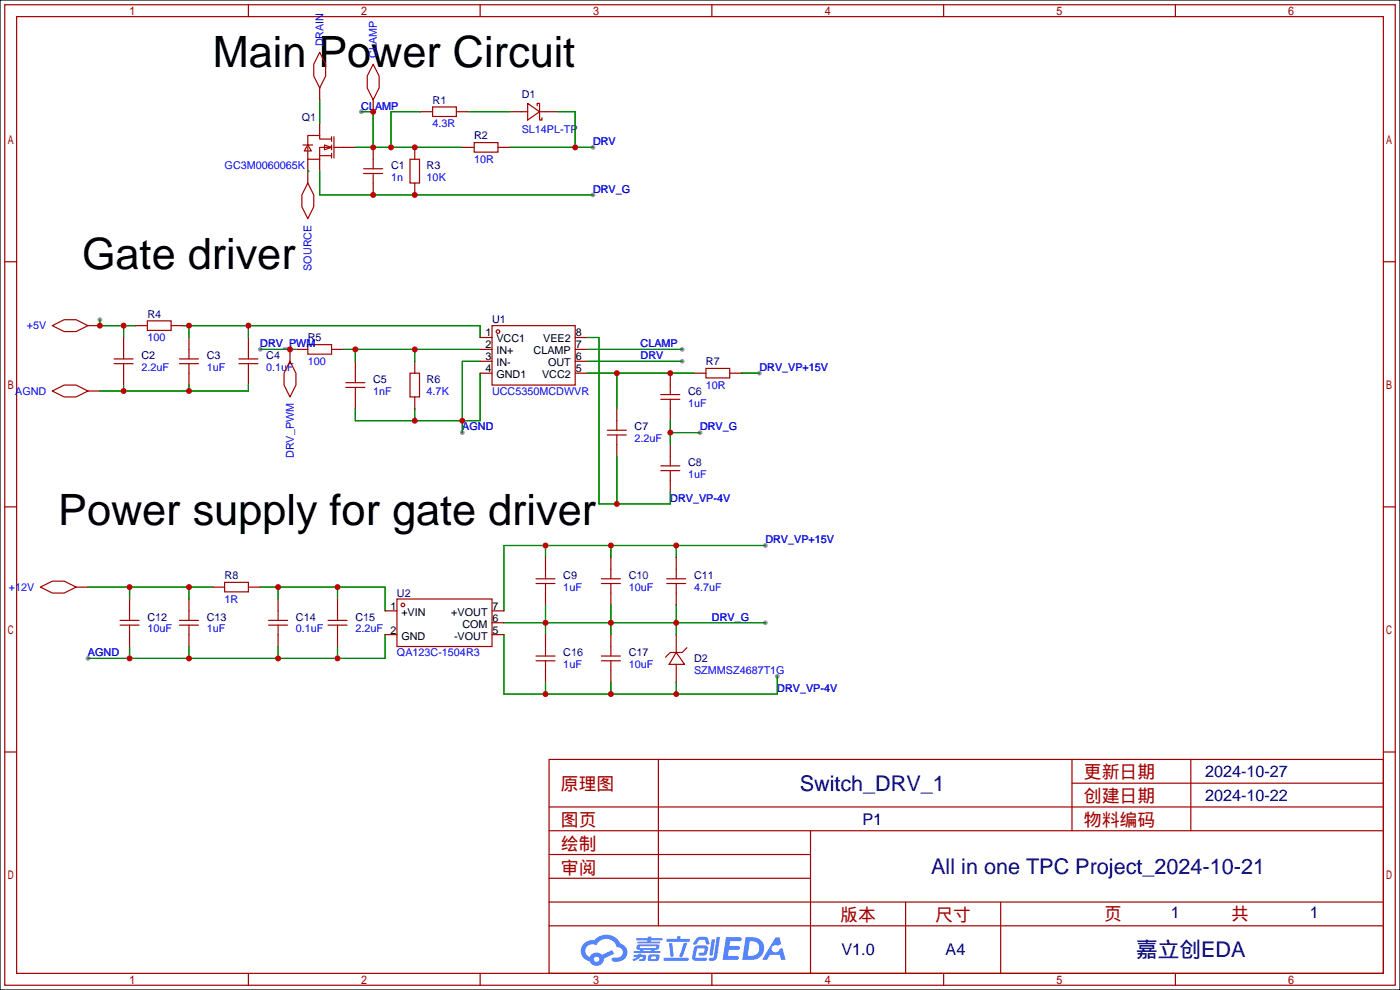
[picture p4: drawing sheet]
<svg xmlns="http://www.w3.org/2000/svg" width="299mm" height="212mm" viewBox="0 0 299 212" stroke-linecap="round" stroke-linejoin="round" font-family="sans-serif">
<path d="M0 0h299.2v211.6h-299.2z" fill="#fff" stroke="#000" stroke-width=".25"/>
<g fill="#999">
<circle cx="77.2" cy="23.9" r=".51"/>
<circle cx="126.7" cy="31.5" r=".51"/>
<circle cx="126.7" cy="41.7" r=".51"/>
<circle cx="21.3" cy="68.3" r=".51"/>
<circle cx="98.8" cy="92.5" r=".51"/>
<circle cx="149.6" cy="92.5" r=".51"/>
<circle cx="145.8" cy="74.7" r=".51"/>
<circle cx="145.8" cy="77.2" r=".51"/>
<circle cx="162.3" cy="79.8" r=".51"/>
<circle cx="55.6" cy="74.7" r=".51"/>
<circle cx="18.8" cy="140.7" r=".51"/>
<circle cx="166.1" cy="144.5" r=".51"/>
<circle cx="163.6" cy="116.6" r=".51"/>
<circle cx="163.6" cy="133.1" r=".51"/>
</g>
<g fill="none" stroke="#a10000" stroke-width=".25">
<path d="M1 1h297.2v209.6h-297.2zM3.6 3.6h292.1v204.4h-292.1zM53.1 1v2.6M102.6 1v2.6M152.1 1v2.6M201.7 1v2.6M251.2 1v2.6M1 55.9h2.6M295.7 55.9h2.5M1 108.3h2.6M295.7 108.3h2.5M1 160.7h2.6"/>
<path d="M117.3 162.3h178.4v45.7h-178.4zM117.3 177.5h178.4M117.3 172.5h178.4M140.7 162.3v35.6M173.2 177.5v30.5M229.1 162.3v15.2M229.1 167.4h66.6M254.5 162.3v15.2M295.7 160.7h2.5M117.3 182.6h55.9M117.3 197.9h178.4M117.3 192.8h178.4"/>
<path d="M117.3 187.7h55.9M193.5 192.8v15.2M213.9 192.8v15.2M53.1 208v2.6M102.6 208v2.6M152.1 208v2.6M201.7 208v2.6M251.2 208v2.6"/>
</g>
<g fill="#5487ff">
<path d="M155.2 200.3h2.6a.48 .48 0 0 1 .7 .4 .48 .48 0 0 1-.6 .4h-1.8l-.2 1.1h1.9a.43 .43 0 0 1 .4 .4 .43 .43 0 0 1-.5 .4h-1.9l-.2 1.3h1.7a.45 .45 0 0 1 .5 .2 .45 .45 0 0 1-.1 .6h-3.3z"/>
<path d="M165.7 200.3h.9l.4 1.5-.8 .3a.84 .84 0 0 0-1.2 .3 .84 .84 0 0 0 .4 1.1 .84 .84 0 0 0 1.1-.4l.1-.2 .6-.3 .7 2.5h-1l-.2-1h-2.1l-.6 1h-1.1z"/>
<path d="M152.1 200.8h.7l-.5 3.1a.36 .36 0 0 1-.3 .3 .36 .36 0 0 1-.4-.3z"/>
<path d="M153.2 200.2h.7l-.6 4.3a1.13 1.13 0 0 1-1.8 .6l.2-.4h.7l.2-.2z"/>
<path d="M148.9 200.6l.6-.4h1a.77 .77 0 0 1 .9 .5l.3 1-.2 .2h-.5l-.3-.9-.2-.2-1 .1-.7 1-.6-.1-.1-.2z"/>
<path d="M148.4 202.4l.6-.3h1.7a.81 .81 0 0 1 .7 .5 .81 .81 0 0 1-.2 .8 .81 .81 0 0 1-.9 .8h-.7a.32 .32 0 0 1-.3-.3 .32 .32 0 0 1 .4-.3h.7l.2-.9-1.6 .1-.4 1.8 2.2 .1a.32 .32 0 0 1 .3 .4 .32 .32 0 0 1-.4 .2h-2.2l-.5-.3-.1-.5z"/>
<path d="M141.9 204.7h5a.33 .33 0 0 1 .3 .3 .33 .33 0 0 1-.3 .3h-4.9l-.2-.1z"/>
<path d="M146.1 201.5h.8l-.7 2a.98 .98 0 0 1-.7 1.1l-.3-.3z"/>
<path d="M143 201.6h.7l.3 2.5a.34 .34 0 0 1-.3 .4 .34 .34 0 0 1-.4-.3z"/>
<path d="M142.5 200.7h2.1l.3-.6h.6l-.1 .6h1.7a.32 .32 0 0 1 .4 .3 .32 .32 0 0 1-.4 .3h-4.5l-.2-.2z"/>
<path d="M135.5 204.1h.9l.1-.3h.6v.3h.8a.82 .82 0 0 1-.5 1.3h-.8v-.4l.7-.1 .1-.3a.68 .68 0 0 0-1 .4l-1.1 .4-.1-.4 .9-.5h-.7z"/>
<path d="M136 200.5h2.4l.1-.3h.7v.3h2.2l.2 .3-.2 .2h-2.3v.2h1.8l.2 .3-.2 .1h-4.5l-.1-.4h2l.1-.2h-2.3l-.1-.2z"/>
<path d="M159.4 200.3l-.8 4.9h1.7a2.5 2.5 0 0 0 3-2.5 2.5 2.5 0 0 0-3.1-2.4zM160.3 201.1a1.61 1.61 0 0 1 2 1.5 1.61 1.61 0 0 1-1.8 1.7h-.7z"/>
<path d="M136.2 202a.55 .55 0 0 0-.2 .8 .55 .55 0 0 0 .7 .2l.1 .3h-1.3v.3l5.4 .1 .3-.2-.2-.2h-1.2l.2-.3a.7 .7 0 0 0 .8-.3 .7 .7 0 0 0 0-.8l-4.2-.1zM136.8 202.3l3.3-.1 .1 .1-.2 .3h-3.2zM137.5 203h1.7l-.2 .3h-1.4z"/>
<path d="M138.6 204.2a1.05 1.05 0 0 0 0 1.2 2.91 2.91 0 0 0 2.2-.2 .98 .98 0 0 0 0-1.2h-1.6zM139.2 204.5l.9-.1 .1 .4-.2 .2-.8-.1z"/>
<path d="M124.9 201.6a2.23 2.23 0 0 0-.7 2.3 2.23 2.23 0 0 0 1.8 1.6 1.58 1.58 0 0 0 1.8 .9 1.58 1.58 0 0 0 1.3-1.5l2.2-1.1-.5-.7-2.1 1a1.65 1.65 0 0 0-2.7 .4 1.45 1.45 0 0 1-.8-1.9 1.45 1.45 0 0 1 2-.7l.3 .1a2.3 2.3 0 0 1 2.3-1.3 2.3 2.3 0 0 1 2 1.7 1.12 1.12 0 0 1 1.3 1 1.12 1.12 0 0 1-1.1 1.2h-.7a.45 .45 0 0 0-.6 .4 .45 .45 0 0 0 .5 .5 2.21 2.21 0 0 0 2.2-.5 2.21 2.21 0 0 0 .5-2.3 2.13 2.13 0 0 0-1.3-1.1 3.3 3.3 0 0 0-5.6-.7l-1.1 .1zM127 205a.57 .57 0 0 1 1.1 0 .57 .57 0 0 1-1.1 0z"/>
</g>
<g fill="none" stroke="#870000" stroke-width=".25">
<path d="M68.3 18.8v2.5M65.8 34v5.1M68.3 26.4v2.6M68.3 34v2.6M73.4 31.5h2.5M79.8 21.3v2.6M79.8 31.5v2.5M79.8 39.1v2.6M88.6 31.5v2.5M88.6 39.1v2.6M89.9 23.9h2.6M97.5 23.9h2.6"/>
<path d="M98.8 31.5h2.5M106.4 31.5h2.6M109 23.9h2.5M116.6 23.9h2.5M18.8 69.6h2.5M26.4 72.1v2.6M26.4 79.8v2.5M29 69.6h2.5M36.6 69.6h2.5M40.4 72.1v2.6M40.4 79.8v2.5M53.1 72.1v2.6"/>
<path d="M53.1 79.8v2.5M62 74.7v2.5M63.2 74.7h2.6M70.9 74.7h2.5M75.9 77.2v2.6M88.6 77.2v2.6M102.6 74.7h2.6M102.6 72.1h2.6M102.6 77.2h2.6M102.6 79.8h2.6M122.9 74.7h2.6M122.9 72.1h2.6"/>
<path d="M122.9 77.2h2.6M122.9 79.8h2.6M143.3 79.8v2.5M148.3 79.8h2.6M156 79.8h2.5M18.8 83.6h2.5M75.9 84.8v2.6M88.6 84.8v2.6M131.8 87.4v2.5M131.8 95v2.5M143.3 87.4v2.5M143.3 95v2.5"/>
<path d="M116.6 119.1v2.6M130.6 119.1v2.6M143.3 102.6v2.6M144.5 119.1v2.6M16.3 125.5h2.5M27.7 128v2.6M27.7 135.6v2.6M40.4 128v2.6M40.4 135.6v2.6M45.5 125.5h2.5M53.1 125.5h2.5M59.4 128v2.6"/>
<path d="M59.4 135.6v2.6M72.1 128v2.6M72.1 135.6v2.6M82.3 130.6h2.5M82.3 135.6h2.5M105.2 130.6h2.5M105.2 133.1h2.5M105.2 135.6h2.5M116.6 126.7v2.6M116.6 135.6v2.6M130.6 126.7v2.6M130.6 135.6v2.6"/>
<path d="M144.5 126.7v2.6M144.5 135.6v3.8M116.6 143.3v2.5M130.6 143.3v2.5M144.5 142v3.8"/>
</g>
<g fill="none" stroke="#a10000" stroke-width=".25">
<path d="M68.3 11.2l1.3 2.5v2.6l-1.3 2.5-1.2-2.5v-2.6zM79.8 13.7l1.2 2.6v2.5l-1.2 2.5-1.3-2.5v-2.5zM64.8 31h2M65.8 31l.7 1.3h-1.5zM65.8 31.5v2.5h2.5v-2.5h2.6M65.8 39.1l1.3 2.6v2.5l-1.3 2.5-1.3-2.5v-2.5zM68.3 33.3h2.6M69.3 31l1.6 .5-1.6 .5zM70.9 29.7h-2.6v-.7h-2.5v2M70.9 29.2v1M70.9 31v1M70.9 32.8v1"/>
<path d="M71.4 29.2v4.6M71.4 31.5h2M77.7 37.1h4.1M77.7 36.1h4.1M79.8 34v2.1M79.8 37.1v2M87.6 34h2.1v5.1h-2.1zM92.5 22.9h5v2h-5zM101.3 30.5h5.1v2h-5.1zM111.5 23.9h1.3M112.8 22.1l2.5 1.8-2.5 1.8zM114.8 22.6v-.5h.5v3.6h.5v-.6"/>
<path d="M115.3 23.9h1.3M11.2 69.6l2.5-1.3h2.6l2.5 1.3-2.5 1.3h-2.6zM24.4 77.7h4M24.4 76.7h4M26.4 74.7v2M26.4 77.7v2.1M31.5 68.6h5.1v2h-5.1zM38.4 77.7h4M38.4 76.7h4M40.4 74.7v2M40.4 77.7v2.1M51.1 77.7h4"/>
<path d="M51.1 76.7h4M53.1 74.7v2M53.1 77.7v2.1M62 77.2l1.2 2.6v2.5l-1.2 2.5-1.3-2.5v-2.5zM65.8 73.7h5.1v2h-5.1zM75.9 79.8v2M87.6 79.8h2.1v5h-2.1zM105.2 69.6h17.7v12.7h-17.7zM150.9 78.7h5.1v2.1h-5.1zM11.2 83.6l2.5-1.3h2.6l2.5 1.3-2.5 1.2h-2.6zM73.9 82.8h4.1M73.9 81.8h4.1"/>
<path d="M75.9 82.8v2M129.8 93h4.1M129.8 91.9h4.1M131.8 89.9v2M131.8 93v2M141.2 85.3h4.1M141.2 84.3h4.1M141.2 99.6h4.1M143.3 82.3v2M143.3 85.3v2.1M143.3 97.5v2.1M141.2 100.6h4.1"/>
<path d="M143.3 100.6v2M8.6 125.5l2.6-1.3h2.5l2.6 1.3-2.6 1.2h-2.5zM25.7 133.6h4M25.7 132.6h4M27.7 130.6v2M27.7 133.6v2M38.4 133.6h4M38.4 132.6h4M40.4 130.6v2M40.4 133.6v2M48 124.5h5.1v2h-5.1zM57.4 133.6h4.1"/>
<path d="M57.4 132.6h4.1M59.4 130.6v2M59.4 133.6v2M70.1 133.6h4.1M70.1 132.6h4.1M72.1 130.6v2M72.1 133.6v2M84.8 128h20.4v10.2h-20.4zM114.6 124.7h4M114.6 123.7h4M116.6 121.7v2M116.6 124.7v2"/>
<path d="M116.6 138.2v2M128.5 124.7h4.1M128.5 123.7h4.1M130.6 121.7v2M130.6 124.7v2M130.6 138.2v2M142.5 124.7h4.1M142.5 123.7h4.1M144.5 139.4l1.8 2.6h-3.3zM144.5 121.7v2M144.5 124.7v2M146.8 138.4l-1 1h-2.5l-1.1 1.1"/>
<path d="M114.6 141.2h4M114.6 140.2h4M116.6 141.2v2.1M128.5 141.2h4.1M128.5 140.2h4.1M130.6 141.2v2.1"/>
<circle cx="106.4" cy="70.9" r=".38"/>
<circle cx="86.1" cy="129.3" r=".38"/>
</g>
<g fill="none" stroke="#008700" stroke-width=".25">
<path d="M65.8 36.6h.1M68.3 21.3v5.1M68.3 36.6v5.1h58.4M75.9 31.5h22.9M77.2 23.9h2.6v7.6M89.9 23.9h-6.3v7.6M100.1 23.9h8.9M109 31.5h17.7M119.1 23.9h3.8v7.6M21.3 68.3v1.3h7.7M26.4 69.6v2.5M39.1 69.6h63.5v2.5"/>
<path d="M40.4 69.6v2.5M53.1 69.6v2.5M55.6 74.7h7.6M73.4 74.7h29.2M75.9 74.7v2.5M88.6 74.7v2.5M102.6 79.8v10.1h-26.7v-2.5M102.6 77.2h-3.8v15.3M125.5 77.2h20.3M125.5 74.7h20.3M125.5 79.8h22.8M125.5 72.1h2.5v35.6h15.3v-2.5"/>
<path d="M131.8 79.8v7.6M158.5 79.8h3.8M26.4 82.3v1.3M40.4 82.3v1.3M53.1 82.3v1.3h-31.8M88.6 87.4v2.5M131.8 97.5v10.2M143.3 89.9v5.1M143.3 92.5h6.3M116.6 116.6v2.5M130.6 116.6v2.5M144.5 116.6v2.5"/>
<path d="M163.6 116.6h-55.9v14M18.8 125.5h26.7M27.7 125.5v2.5M27.7 138.2v2.5M40.4 125.5v2.5M40.4 138.2v2.5M55.6 125.5h26.7v5.1M59.4 125.5v2.5M59.4 138.2v2.5M72.1 125.5v2.5M72.1 138.2v2.5M82.3 135.6v5.1h-63.5"/>
<path d="M107.7 135.6v12.7h58.4v-3.8M107.7 133.1h55.9M116.6 129.3v6.3M130.6 129.3v6.3M144.5 129.3v6.3M116.6 145.8v2.5M130.6 145.8v2.5M144.5 145.8v2.5"/>
</g>
<g fill="#c00">
<circle cx="79.8" cy="31.5" r=".63"/>
<circle cx="83.6" cy="31.5" r=".63"/>
<circle cx="88.6" cy="31.5" r=".63"/>
<circle cx="79.8" cy="23.9" r=".63"/>
<circle cx="122.9" cy="31.5" r=".63"/>
<circle cx="79.8" cy="41.7" r=".63"/>
<circle cx="88.6" cy="41.7" r=".63"/>
<circle cx="26.4" cy="69.6" r=".63"/>
<circle cx="21.3" cy="69.6" r=".63"/>
<circle cx="40.4" cy="69.6" r=".63"/>
<circle cx="53.1" cy="69.6" r=".63"/>
<circle cx="40.4" cy="83.6" r=".63"/>
<circle cx="26.4" cy="83.6" r=".63"/>
<circle cx="98.8" cy="89.9" r=".63"/>
<circle cx="88.6" cy="89.9" r=".63"/>
<circle cx="88.6" cy="74.7" r=".63"/>
<circle cx="75.9" cy="74.7" r=".63"/>
<circle cx="131.8" cy="79.8" r=".63"/>
<circle cx="143.3" cy="79.8" r=".63"/>
<circle cx="131.8" cy="107.7" r=".63"/>
<circle cx="143.3" cy="92.5" r=".63"/>
<circle cx="62" cy="74.7" r=".63"/>
<circle cx="27.7" cy="125.5" r=".63"/>
<circle cx="40.4" cy="125.5" r=".63"/>
<circle cx="72.1" cy="140.7" r=".63"/>
<circle cx="59.4" cy="140.7" r=".63"/>
<circle cx="40.4" cy="140.7" r=".63"/>
<circle cx="27.7" cy="140.7" r=".63"/>
<circle cx="72.1" cy="125.5" r=".63"/>
<circle cx="59.4" cy="125.5" r=".63"/>
<circle cx="144.5" cy="148.3" r=".63"/>
<circle cx="130.6" cy="148.3" r=".63"/>
<circle cx="116.6" cy="148.3" r=".63"/>
<circle cx="144.5" cy="116.6" r=".63"/>
<circle cx="130.6" cy="116.6" r=".63"/>
<circle cx="116.6" cy="116.6" r=".63"/>
<circle cx="116.6" cy="133.1" r=".63"/>
<circle cx="130.6" cy="133.1" r=".63"/>
<circle cx="144.5" cy="133.1" r=".63"/>
</g>
<g font-size="9.2">
<text x="45.5" y="14.4">Main Power Circuit</text>
<text x="17.5" y="57.6">Gate driver</text>
<text x="12.4" y="112.2">Power supply for gate driver</text>
</g>
<g font-size="4.6" fill="#000080">
<text x="170.9" y="169">Switch_DRV_1</text>
<text x="199" y="186.8">All in one TPC Project_2024-10-21</text>
<text x="242.8" y="204.6">嘉立创EDA</text>
</g>
<g font-size="3.8" fill="#a00000">
<text x="231.6" y="166.4">更新日期</text>
<text x="119.9" y="168.9">原理图</text>
<text x="231.6" y="171.5">创建日期</text>
<text x="119.9" y="176.5">图页</text>
<text x="231.6" y="176.5">物料编码</text>
<text x="119.9" y="181.6">绘制</text>
<text x="119.9" y="186.7">审阅</text>
<text x="179.6" y="196.9">版本</text>
<text x="199.9" y="196.9">尺寸</text>
<text x="236" y="196.6">页</text>
<text x="263.1" y="196.6">共</text>
</g>
<g font-size="3.5" fill="#000080">
<text x="257.6" y="166.1">2024-10-27</text>
<text x="257.6" y="171.1">2024-10-22</text>
<text x="184.3" y="176.2">P1</text>
<text x="250.2" y="196.3">1</text>
<text x="280" y="196.3">1</text>
<text x="179.8" y="204.2">V1.0</text>
<text x="202.1" y="204.2">A4</text>
</g>
<g font-size="2.3" fill="#00f">
<text x="69.1" y="9.9" transform="rotate(-90 69.1 9.9)">DRAIN</text>
<text x="80.6" y="12.4" transform="rotate(-90 80.6 12.4)">CLAMP</text>
<text x="77.2" y="23.4">CLAMP</text>
<text x="92.5" y="27.2">4.3R</text>
<text x="111.5" y="28.5">SL14PL-TP</text>
<text x="101.3" y="34.8">10R</text>
<text x="126.7" y="31">DRV</text>
<text x="48" y="36.1">GC3M0060065K</text>
<text x="83.6" y="38.7">1n</text>
<text x="91.2" y="38.7">10K</text>
<text x="126.7" y="41.2">DRV_G</text>
<text x="66.6" y="57.9" transform="rotate(-90 66.6 57.9)">SOURCE</text>
<text x="5.7" y="70.4">+5V</text>
<text x="31.5" y="72.9">100</text>
<text x="55.6" y="74.2">DRV_PWM</text>
<text x="136.9" y="74.2">CLAMP</text>
<text x="136.9" y="76.8">DRV</text>
<text x="30.2" y="79.3">2.2uF</text>
<text x="44.2" y="79.3">1uF</text>
<text x="56.9" y="79.3">0.1uF</text>
<text x="65.8" y="78">100</text>
<text x="150.9" y="83.1">10R</text>
<text x="162.3" y="79.3">DRV_VP+15V</text>
<text x="3.2" y="84.4">AGND</text>
<text x="79.8" y="84.4">1nF</text>
<text x="91.2" y="84.4">4.7K</text>
<text x="105.2" y="84.4">UCC5350MCDWVR</text>
<text x="147.1" y="86.9">1uF</text>
<text x="98.8" y="92">AGND</text>
<text x="135.6" y="94.5">2.2uF</text>
<text x="149.6" y="92">DRV_G</text>
<text x="62.8" y="97.9" transform="rotate(-90 62.8 97.9)">DRV_PWM</text>
<text x="143.3" y="107.2">DRV_VP-4V</text>
<text x="147.1" y="102.2">1uF</text>
<text x="163.6" y="116.1">DRV_VP+15V</text>
<text x="1.9" y="126.3">+12V</text>
<text x="48" y="128.8">1R</text>
<text x="120.4" y="126.3">1uF</text>
<text x="134.4" y="126.3">10uF</text>
<text x="148.3" y="126.3">4.7uF</text>
<text x="31.5" y="135.2">10uF</text>
<text x="44.2" y="135.2">1uF</text>
<text x="63.2" y="135.2">0.1uF</text>
<text x="75.9" y="135.2">2.2uF 2</text>
<text x="152.1" y="132.6">DRV_G</text>
<text x="18.8" y="140.3">AGND</text>
<text x="84.8" y="140.3">QA123C-1504R3</text>
<text x="120.4" y="142.8">1uF</text>
<text x="134.4" y="142.8">10uF</text>
<text x="148.3" y="144.1">SZMMSZ4687T1G</text>
<text x="166.1" y="147.9">DRV_VP-4V</text>
</g>
<g font-size="2.3" fill="#000080">
<text x="92.5" y="22.1">R1</text>
<text x="111.5" y="20.9">D1</text>
<text x="64.5" y="26">Q1</text>
<text x="101.3" y="29.8">R2</text>
<text x="83.6" y="36.1">C1</text>
<text x="91.2" y="36.1">R3</text>
<text x="31.5" y="67.9">R4</text>
<text x="105.2" y="69.1">U1</text>
<text x="30.2" y="76.8">C2</text>
<text x="44.2" y="76.8">C3</text>
<text x="56.9" y="76.8">C4</text>
<text x="65.8" y="72.9">R5</text>
<text x="79.8" y="81.8">C5</text>
<text x="91.2" y="81.8">R6</text>
<text x="150.9" y="78">R7</text>
<text x="147.1" y="84.4">C6</text>
<text x="135.6" y="92">C7</text>
<text x="147.1" y="99.6">C8</text>
<text x="48" y="123.7">R8</text>
<text x="120.4" y="123.7">C9</text>
<text x="134.4" y="123.7">C10</text>
<text x="148.3" y="123.7">C11</text>
<text x="84.8" y="127.6">U2</text>
<text x="31.5" y="132.6">C12</text>
<text x="44.2" y="132.6">C13</text>
<text x="63.2" y="132.6">C14</text>
<text x="75.9" y="132.6">C15</text>
<text x="120.4" y="140.3">C16</text>
<text x="134.4" y="140.3">C17</text>
<text x="148.3" y="141.5">D2</text>
</g>
<g font-size="2.3">
<text x="103.7" y="71.9">1</text>
<text x="123.1" y="71.9">8</text>
<text x="103.7" y="74.4">2</text>
<text x="103.7" y="77">3</text>
<text x="106.1" y="73.2">VCC1</text>
<text x="106.1" y="75.7">IN+</text>
<text x="114" y="75.7">CLAMP</text>
<text x="116.1" y="73.2">VEE2</text>
<text x="123.1" y="77">6</text>
<text x="123.1" y="74.4">7</text>
<text x="103.7" y="79.5">4</text>
<text x="106.1" y="78.3">IN-</text>
<text x="106.1" y="80.8">GND1</text>
<text x="115.8" y="80.8">VCC2</text>
<text x="117.1" y="78.3">OUT</text>
<text x="123.1" y="79.5">5</text>
<text x="83.4" y="130.3">1</text>
<text x="85.8" y="131.6">+VIN</text>
<text x="96.5" y="131.6">+VOUT</text>
<text x="105.3" y="130.3">7</text>
<text x="85.8" y="136.7">GND</text>
<text x="97" y="136.7">-VOUT</text>
<text x="98.8" y="134.1">COM</text>
<text x="105.3" y="132.9">6</text>
<text x="105.3" y="135.4">5</text>
</g>
</svg>
